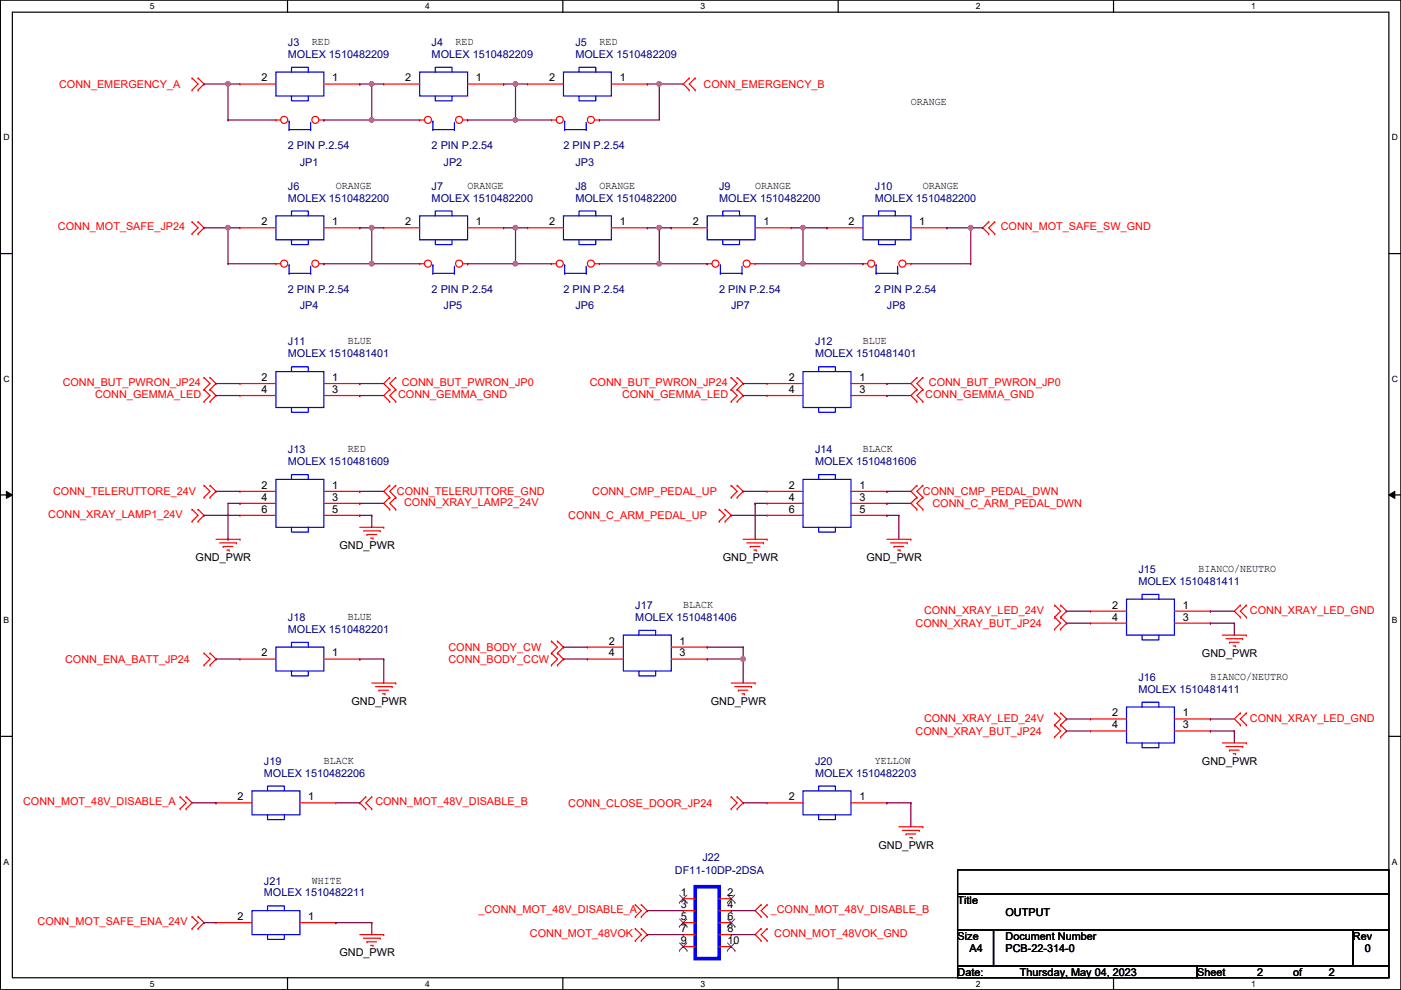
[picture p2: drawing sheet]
<svg xmlns="http://www.w3.org/2000/svg" width="297mm" height="210mm" viewBox="0 0 297 210" stroke-linecap="round" stroke-linejoin="round" font-family="sans-serif">
<path d="M.1 0h296.9v209.8h-296.9zM2.6 2.6h291.9v204.7h-291.9z" fill="none" stroke="#000" stroke-width=".25"/>
<g fill="#fff">
<path d="M31.8 .3h1v2h-1z"/>
<path d="M31.8 207.6h1v1.9h-1z"/>
</g>
<path d="M61 0v2.6M61 207.3v2.5" fill="none" stroke="#000" stroke-width=".25"/>
<g fill="#fff">
<path d="M90.1 .3h1v2h-1z"/>
<path d="M90.1 207.6h1v1.9h-1z"/>
</g>
<path d="M119.3 0v2.6M119.3 207.3v2.5" fill="none" stroke="#000" stroke-width=".25"/>
<g fill="#fff">
<path d="M148.5 .3h1v2h-1z"/>
<path d="M148.5 207.6h1v1.9h-1z"/>
</g>
<path d="M177.7 0v2.6M177.7 207.3v2.5" fill="none" stroke="#000" stroke-width=".25"/>
<g fill="#fff">
<path d="M206.9 .3h1v2h-1z"/>
<path d="M206.9 207.6h1v1.9h-1z"/>
</g>
<path d="M236.1 0v2.6M236.1 207.3v2.5" fill="none" stroke="#000" stroke-width=".25"/>
<g fill="#fff">
<path d="M265.3 .3h.9v2h-.9z"/>
<path d="M265.3 207.6h.9v1.9h-.9z"/>
<path d="M.7 28.2h1.3v1.9h-1.3z"/>
<path d="M295.1 28.2h1.3v1.9h-1.3z"/>
<path d="M.7 79.3h1.3v2h-1.3z"/>
<path d="M295.1 79.3h1.3v2h-1.3z"/>
</g>
<path d="M.1 53.8h2.5M294.5 53.8h2.5" fill="none" stroke="#000" stroke-width=".25"/>
<g fill="#fff">
<path d="M.7 130.5h1.2v2h-1.2z"/>
<path d="M295.1 130.5h1.2v2h-1.2z"/>
</g>
<path d="M.1 104.9h2.5M294.5 104.9h2.5" fill="none" stroke="#000" stroke-width=".25"/>
<path d="M1.4 104.2l1.2 .7-1.2 .8zM294.5 104.9l1.2-.7v1.5z" fill="#000"/>
<path d="M1.4 104.2l1.2 .7-1.2 .8zM294.5 104.9l1.2-.7v1.5z" fill="none" stroke="#000" stroke-width=".21"/>
<g fill="#fff">
<path d="M.7 181.7h1.2v2h-1.2z"/>
<path d="M295.1 181.7h1.2v2h-1.2z"/>
</g>
<path d="M.1 156.1h2.5M294.5 156.1h2.5M203 184.4h91.5v5.1h-91.5zM203 189.5h91.5v7.6h-91.5zM203 197.1h7.6v7.7h-7.6zM210.6 197.1h76.2v7.7h-76.2zM286.8 197.1h7.7v7.7h-7.7zM203 204.8h50.8v2.5h-50.8zM253.8 204.8h40.7v2.5h-40.7z" fill="none" stroke="#000" stroke-width=".25"/>
<g fill="none" stroke="#f00" stroke-width=".25">
<path d="M40.7 19.1h.1M40.7 16.6h.1M40.7 16.6l1.3 1.2-1.3 1.3M42 16.6h.1M42 19.1h.1M42 16.6l1.3 1.2-1.3 1.3M146.1 16.6h.1M146.1 19.1h.1M146.1 16.6l-1.2 1.2 1.2 1.3M147.4 19.1h.1M147.4 16.6h.1M147.4 16.6l-1.3 1.2 1.3 1.3"/>
<path d="M40.7 47h.1M40.7 49.6h.1M40.7 47l1.3 1.3-1.3 1.3M42 49.6h.1M42 47h.1M42 47l1.3 1.3-1.3 1.3M209.6 49.6h.1M209.6 47h.1M209.6 47l-1.2 1.3 1.2 1.3M210.9 47h.1M210.9 49.6h.1M210.9 47l-1.3 1.3 1.3 1.3"/>
<path d="M43.3 82.6h.1M43.3 85.1h.1M43.3 80.1h.1M43.3 82.6l1.2 1.3-1.2 1.2M43.3 80.1l1.2 1.2-1.2 1.3M44.5 85.1h.1M44.5 82.6h.1M44.5 80.1h.1M44.5 82.6l1.3 1.3-1.3 1.2M44.5 80.1l1.3 1.2-1.3 1.3M82.6 85.1h.1M82.6 82.6h.1"/>
<path d="M82.6 80.1h.1M82.6 82.6l-1.2 1.3 1.2 1.2M82.6 80.1l-1.2 1.2 1.2 1.3M83.9 82.6h.1M83.9 85.1h.1M83.9 80.1h.1M83.9 82.6l-1.3 1.3 1.3 1.2M83.9 80.1l-1.3 1.2 1.3 1.3M155 80.1h.1M155 82.6h.1M155 85.1h.1M155 80.1l1.3 1.2-1.3 1.3"/>
<path d="M155 82.6l1.3 1.3-1.3 1.2M156.3 82.6h.1M156.3 80.1h.1M156.3 85.1h.1M156.3 80.1l1.3 1.2-1.3 1.3M156.3 82.6l1.3 1.3-1.3 1.2M194.4 82.6h.1M194.4 80.1h.1M194.4 85.1h.1M194.4 80.1l-1.3 1.2 1.3 1.3M194.4 82.6l-1.3 1.3 1.3 1.2M195.7 80.1h.1"/>
<path d="M195.7 82.6h.1M195.7 85.1h.1M195.7 80.1l-1.3 1.2 1.3 1.3M195.7 82.6l-1.3 1.3 1.3 1.2M40.7 108h.1M40.7 110.5h.1M40.7 108l1.3 1.3-1.3 1.2M42 110.5h.1M42 108h.1M42 108l1.3 1.3-1.3 1.2M43.3 105.5h.1M43.3 102.9h.1"/>
<path d="M43.3 102.9l1.2 1.3-1.2 1.3M44.5 102.9h.1M44.5 105.5h.1M44.5 102.9l1.3 1.3-1.3 1.3M45.8 114.3h5.1M46.6 115.1h3.5M47.3 115.9h.1M47.3 115.9h2.1M48.1 116.6h.5M48.6 116.6h.1M50.1 115.1h.1M50.9 114.3h.1"/>
<path d="M76.3 111.8h5.1M77 112.6h3.6M77.8 113.3h.1M77.8 113.3h2M78.6 114.1h.5M79.1 114.1h.1M80.6 112.6h.1M81.4 111.8h.1M82.6 108h.1M82.6 105.5h.1M82.6 102.9h.1M82.6 102.9l-1.2 1.3 1.2 1.3"/>
<path d="M82.6 105.5l-1.2 1.2 1.2 1.3M83.9 105.5h.1M83.9 108h.1M83.9 102.9h.1M83.9 105.5l-1.3 1.2 1.3 1.3M83.9 102.9l-1.3 1.3 1.3 1.3M152.5 110.5h.1M152.5 108h.1M152.5 108l1.3 1.3-1.3 1.2M153.8 108h.1M153.8 110.5h.1M153.8 108l1.2 1.3-1.2 1.2"/>
<path d="M155 105.5h.1M155 102.9h.1M155 102.9l1.3 1.3-1.3 1.3M156.3 102.9h.1M156.3 105.5h.1M156.3 102.9l1.3 1.3-1.3 1.3M157.6 114.3h5M158.3 115.1h3.6M159.1 115.9h.1M159.1 115.9h2M159.8 116.6h.6M160.4 116.6h.1"/>
<path d="M161.9 115.1h.1M162.6 114.3h.1M188 114.3h5.1M188.8 115.1h3.6M189.6 115.9h.1M189.6 115.9h2M190.3 116.6h.5M190.8 116.6h.1M192.4 115.1h.1M193.1 114.3h.1M194.4 102.9h.1M194.4 105.5h.1"/>
<path d="M194.4 108h.1M194.4 102.9l-1.3 1.3 1.3 1.3M194.4 105.5l-1.3 1.2 1.3 1.3M195.7 105.5h.1M195.7 102.9h.1M195.7 108h.1M195.7 102.9l-1.3 1.3 1.3 1.3M195.7 105.5l-1.3 1.2 1.3 1.3M43.3 138.5h.1M43.3 138.5l1.2 1.2-1.2 1.3M44.5 138.5h.1M44.5 138.5l1.3 1.2-1.3 1.3"/>
<path d="M116.9 138.5h.1M116.9 135.9h.1M116.9 138.5l1.3 1.2-1.3 1.3M116.9 135.9l1.3 1.3-1.3 1.3M118.2 138.5h.1M118.2 135.9h.1M118.2 135.9l1.3 1.3-1.3 1.3M118.2 138.5l1.3 1.2-1.3 1.3M223.6 133.4h.1M223.6 130.9h.1M223.6 128.3h.1M223.6 130.9l1.3 1.2-1.3 1.3"/>
<path d="M223.6 128.3l1.3 1.3-1.3 1.3M224.9 130.9h.1M224.9 133.4h.1M224.9 128.3h.1M224.9 130.9l1.2 1.2-1.2 1.3M224.9 128.3l1.2 1.3-1.2 1.3M259.2 134.7h5M259.9 135.4h3.6M260.7 136.2h.1M260.7 136.2h2M261.4 136.9h.6M262 136.9h.1"/>
<path d="M263 130.9h.1M263 128.3h.1M263 128.3l-1.3 1.3 1.3 1.3M263.5 135.4h.1M264.2 134.7h.1M264.2 128.3h.1M264.2 130.9h.1M264.2 128.3l-1.2 1.3 1.2 1.3M43.3 141h.1M44.5 141h.1M78.8 144.8h5.1M79.6 145.6h3.5"/>
<path d="M80.3 146.3h.1M80.3 146.3h2.1M81.1 147.1h.5M81.6 147.1h.1M83.1 145.6h.1M83.9 144.8h.1M116.9 141h.1M118.2 141h.1M155 144.8h5.1M155.8 145.6h3.5M156.5 146.3h.1M156.5 146.3h2.1"/>
<path d="M157.3 147.1h.5M157.8 147.1h.1M159.3 145.6h.1M160.1 144.8h.1M223.6 151.2h.1M223.6 153.7h.1M223.6 156.3h.1M223.6 151.2l1.3 1.2-1.3 1.3M223.6 153.7l1.3 1.3-1.3 1.3M224.9 153.7h.1M224.9 151.2h.1M224.9 156.3h.1"/>
<path d="M224.9 151.2l1.2 1.2-1.2 1.3M224.9 153.7l1.2 1.3-1.2 1.3M259.2 157.5h5M259.9 158.3h3.6M260.7 159h.1M260.7 159h2M261.4 159.8h.6M262 159.8h.1M263 153.7h.1M263 151.2h.1M263 151.2l-1.3 1.2 1.3 1.3M263.5 158.3h.1"/>
<path d="M264.2 157.5h.1M264.2 151.2h.1M264.2 153.7h.1M264.2 151.2l-1.2 1.2 1.2 1.3M38.2 169h.1M38.2 171.5h.1M38.2 169l1.3 1.2-1.3 1.3M39.5 171.5h.1M39.5 169h.1M39.5 169l1.2 1.2-1.2 1.3M77.6 171.5h.1M77.6 169h.1"/>
<path d="M77.6 169l-1.3 1.2 1.3 1.3M78.8 169h.1M78.8 171.5h.1M78.8 169l-1.2 1.2 1.2 1.3M155 171.5h.1M155 169h.1M155 169l1.3 1.2-1.3 1.3M156.3 169h.1M156.3 171.5h.1M156.3 169l1.3 1.2-1.3 1.3M190.6 175.3h5.1M191.3 176.1h3.6"/>
<path d="M192.1 176.8h.1M192.1 176.8h2M192.9 177.6h.5M193.4 177.6h.1M194.9 176.1h.1M195.7 175.3h.1M40.7 194.4h.1M40.7 196.9h.1M40.7 194.4l1.3 1.2-1.3 1.3M42 196.9h.1M42 194.4h.1M42 194.4l1.3 1.2-1.3 1.3"/>
<path d="M76.3 198.2h5.1M77 198.9h3.6M77.8 199.7h.1M77.8 199.7h2M80.6 198.9h.1M81.4 198.2h.1M134.7 191.8h.1M134.7 194.4h.1M134.7 196.9h.1M134.7 199.4h.1M134.7 191.8l1.3 1.3-1.3 1.3M134.7 196.9l1.3 1.3-1.3 1.2"/>
<path d="M136 194.4h.1M136 191.8h.1M136 199.4h.1M136 196.9h.1M136 191.8l1.2 1.3-1.2 1.3M136 196.9l1.2 1.3-1.2 1.2M161.4 194.4h.1M161.4 191.8h.1M161.4 199.4h.1M161.4 196.9h.1M161.4 191.8l-1.3 1.3 1.3 1.3M161.4 196.9l-1.3 1.3 1.3 1.2"/>
<path d="M162.6 191.8h.1M162.6 194.4h.1M162.6 196.9h.1M162.6 199.4h.1M162.6 191.8l-1.2 1.3 1.2 1.3M162.6 196.9l-1.2 1.3 1.2 1.2M78.6 200.4h.5M79.1 200.4h.1"/>
</g>
<path d="M185.8 58h.1M185.8 56.2h.1M185.8 58h4.5M185.8 56.2v1.8M190.3 58h.1M190.3 56.4v1.6" fill="none" stroke="#00f" stroke-width=".25"/>
<circle cx="191.3" cy="55.9" r=".75" fill="#fff"/>
<g fill="none" stroke="#f00" stroke-width=".25">
<path d="M192.1 55.9h1M193.1 55.9h.1"/>
<circle cx="191.3" cy="55.9" r=".75"/>
</g>
<circle cx="184.7" cy="55.9" r=".75" fill="#fff"/>
<g fill="none" stroke="#f00" stroke-width=".25">
<path d="M183 55.9h.1M183 55.9h1"/>
<circle cx="184.7" cy="55.9" r=".75"/>
</g>
<path d="M61.3 58h.1M61.3 56.2h.1M61.3 58h4.6M61.3 56.2v1.8M65.9 58h.1M65.9 56.4v1.6" fill="none" stroke="#00f" stroke-width=".25"/>
<circle cx="66.9" cy="55.9" r=".75" fill="#fff"/>
<g fill="none" stroke="#f00" stroke-width=".25">
<path d="M67.6 55.9h1.1M68.7 55.9h.1"/>
<circle cx="66.9" cy="55.9" r=".75"/>
</g>
<circle cx="60.3" cy="55.9" r=".75" fill="#fff"/>
<g fill="none" stroke="#f00" stroke-width=".25">
<path d="M58.5 55.9h.1M58.5 55.9h1"/>
<circle cx="60.3" cy="55.9" r=".75"/>
</g>
<path d="M91.8 27.5h.1M91.8 25.7h.1M91.8 27.5h4.5M91.8 25.7v1.8M96.3 27.5h.1M96.3 26v1.5" fill="none" stroke="#00f" stroke-width=".25"/>
<circle cx="97.3" cy="25.4" r=".75" fill="#fff"/>
<g fill="none" stroke="#f00" stroke-width=".25">
<path d="M98.1 25.4h1M99.1 25.4h.1"/>
<circle cx="97.3" cy="25.4" r=".75"/>
</g>
<circle cx="90.7" cy="25.4" r=".75" fill="#fff"/>
<g fill="none" stroke="#f00" stroke-width=".25">
<path d="M89 25.4h.1M89 25.4h1M81.4 48.3h.1M81.4 48.3h7.6M99.1 48.3h7.7M106.8 48.3h.1M142.3 48.3h.1M142.3 48.3h7.6M160.1 48.3h7.6M167.7 48.3h.1M175.3 48.3h.1M175.3 48.3h7.7"/>
<path d="M193.1 48.3h7.6M200.7 48.3h.1M162.6 81.3h.1M162.6 83.9h.1M162.6 81.3h7.7M162.6 83.9h7.7M180.4 81.3h7.6M180.4 83.9h7.6M188 81.3h.1M188 83.9h.1M231.2 152.4h.1M231.2 155h.1"/>
<path d="M231.2 152.4h7.6M231.2 155h7.6M249 152.4h7.6M249 155h7.6M256.6 152.4h.1M256.6 155h.1"/>
<circle cx="90.7" cy="25.4" r=".75"/>
</g>
<g fill="none" stroke="#00f" stroke-width=".25">
<path d="M61.3 27.5h.1M61.3 25.7h.1M61.3 27.5h4.6M61.3 25.7v1.8M65.9 27.5h.1M65.9 26v1.5M89 45.8h10.1v5h-10.1zM92.3 45.8v-1.1h3.5v1.1M92.3 50.8v1.1h3.5v-1.1M149.9 45.8h10.2v5h-10.2zM153.2 45.8v-1.1h3.6v1.1M153.2 50.8v1.1h3.6v-1.1"/>
<path d="M183 45.8h10.1v5h-10.1zM186.3 45.8v-1.1h3.5v1.1M186.3 50.8v1.1h3.5v-1.1M170.3 78.8h10.1v7.6h-10.1zM173.6 78.8v-1h3.5v1M173.6 86.4v1h3.5v-1M238.8 149.9h10.2v7.6h-10.2zM242.1 149.9v-1h3.6v1M242.1 157.5v1h3.6v-1"/>
</g>
<circle cx="66.9" cy="25.4" r=".75" fill="#fff"/>
<g fill="none" stroke="#f00" stroke-width=".25">
<path d="M67.6 25.4h1.1M68.7 25.4h.1"/>
<circle cx="66.9" cy="25.4" r=".75"/>
</g>
<circle cx="60.3" cy="25.4" r=".75" fill="#fff"/>
<g fill="none" stroke="#f00" stroke-width=".25">
<path d="M58.5 25.4h.1M58.5 25.4h1M50.9 104.2h.1M50.9 106.7h.1M50.9 109.3h.1M50.9 104.2h7.6M50.9 106.7h7.6M50.9 109.3h7.6M68.7 104.2h7.6M68.7 106.7h7.6M68.7 109.3h7.6M76.3 104.2h.1"/>
<path d="M76.3 106.7h.1M76.3 109.3h.1"/>
<circle cx="60.3" cy="25.4" r=".75"/>
</g>
<path d="M91.8 58h.1M91.8 56.2h.1M91.8 58h4.5M91.8 56.2v1.8M96.3 58h.1M96.3 56.4v1.6M58.5 101.6h10.2v10.2h-10.2zM61.8 101.6v-1h3.6v1M61.8 111.8v1h3.6v-1" fill="none" stroke="#00f" stroke-width=".25"/>
<circle cx="97.3" cy="55.9" r=".75" fill="#fff"/>
<g fill="none" stroke="#f00" stroke-width=".25">
<path d="M98.1 55.9h1M99.1 55.9h.1"/>
<circle cx="97.3" cy="55.9" r=".75"/>
</g>
<circle cx="90.7" cy="55.9" r=".75" fill="#fff"/>
<g fill="none" stroke="#f00" stroke-width=".25">
<path d="M50.9 17.8h.1M50.9 17.8h7.6M68.7 17.8h7.6M76.3 17.8h.1M111.8 17.8h.1M111.8 17.8h7.7M129.6 17.8h7.6M137.2 17.8h.1M89 55.9h.1M89 55.9h1M45.8 170.2h.1M45.8 170.2h7.6"/>
<path d="M63.6 170.2h7.6M71.2 170.2h.1"/>
<circle cx="90.7" cy="55.9" r=".75"/>
</g>
<g fill="none" stroke="#00f" stroke-width=".25">
<path d="M58.5 15.3h10.2v5.1h-10.2zM61.8 15.3v-1h3.6v1M119.5 15.3h10.1v5.1h-10.1zM122.8 15.3v-1h3.5v1M61.8 20.4v1h3.6v-1M122.8 20.4v1h3.5v-1M152.7 58h.1M152.7 56.2h.1M152.7 58h4.6M152.7 56.2v1.8M157.3 58h.1M157.3 56.4v1.6"/>
<path d="M53.4 167.7h10.2v5.1h-10.2zM56.7 167.7v-1h3.6v1M56.7 172.8v1h3.6v-1"/>
</g>
<circle cx="158.3" cy="55.9" r=".75" fill="#fff"/>
<g fill="none" stroke="#f00" stroke-width=".25">
<path d="M159.1 55.9h1M160.1 55.9h.1"/>
<circle cx="158.3" cy="55.9" r=".75"/>
</g>
<circle cx="151.7" cy="55.9" r=".75" fill="#fff"/>
<g fill="none" stroke="#f00" stroke-width=".25">
<path d="M81.4 17.8h.1M81.4 17.8h7.6M99.1 17.8h7.7M106.8 17.8h.1M50.9 48.3h.1M50.9 48.3h7.6M68.7 48.3h7.6M76.3 48.3h.1M111.8 48.3h.1M111.8 48.3h7.7M129.6 48.3h7.6M137.2 48.3h.1"/>
<path d="M149.9 55.9h.1M149.9 55.9h1.1M162.6 104.2h.1M162.6 106.7h.1M162.6 109.3h.1M162.6 104.2h7.7M162.6 106.7h7.7M162.6 109.3h7.7M180.4 104.2h7.6M180.4 106.7h7.6M180.4 109.3h7.6M188 104.2h.1"/>
<path d="M188 106.7h.1M188 109.3h.1M50.9 139.7h.1M50.9 139.7h7.6M68.7 139.7h7.6M76.3 139.7h.1M124.5 137.2h.1M124.5 139.7h.1M124.5 137.2h7.7M124.5 139.7h7.7M142.3 137.2h7.6M142.3 139.7h7.6"/>
<path d="M149.9 137.2h.1M149.9 139.7h.1M231.2 129.6h.1M231.2 132.1h.1M231.2 129.6h7.6M231.2 132.1h7.6M249 129.6h7.6M249 132.1h7.6M256.6 129.6h.1M256.6 132.1h.1M162.6 170.2h.1M162.6 170.2h7.7"/>
<path d="M180.4 170.2h7.6M188 170.2h.1M144.9 190.5h.1M144.9 193.1h.1M144.9 195.6h.1M144.9 198.2h.1M144.9 190.5h2.5M144.9 193.1h2.5M144.9 195.6h2.5M144.9 198.2h2.5M152.5 190.5h2.5M152.5 193.1h2.5"/>
<path d="M152.5 195.6h2.5M152.5 198.2h2.5M155 190.5h.1M155 193.1h.1M155 195.6h.1M155 198.2h.1M144.9 200.7h.1M144.9 200.7h2.5M152.5 200.7h2.5M155 200.7h.1"/>
<circle cx="151.7" cy="55.9" r=".75"/>
</g>
<g fill="none" stroke="#00f" stroke-width=".25">
<path d="M89 15.3h10.1v5.1h-10.1zM92.3 15.3v-1h3.5v1M92.3 20.4v1h3.5v-1M119.7 27.5h.1M119.7 25.7h.1M119.7 27.5h4.6M119.7 25.7v1.8M124.3 27.5h.1M124.3 26v1.5M58.5 45.8h10.2v5h-10.2zM61.8 45.8v-1.1h3.6v1.1M61.8 50.8v1.1h3.6v-1.1"/>
<path d="M119.5 45.8h10.1v5h-10.1zM122.8 45.8v-1.1h3.5v1.1M122.8 50.8v1.1h3.5v-1.1M170.3 101.6h10.1v10.2h-10.1zM173.6 101.6v-1h3.5v1M173.6 111.8v1h3.5v-1M58.5 137.2h10.2v5.1h-10.2zM61.8 137.2v-1h3.6v1M132.2 134.7h10.1v7.6h-10.1zM135.5 134.7v-1.1h3.5v1.1M238.8 127h10.2v7.7h-10.2zM242.1 127v-1h3.6v1"/>
<path d="M242.1 134.7v1h3.6v-1M61.8 142.3v1h3.6v-1M135.5 142.3v1h3.5v-1M170.3 167.7h10.1v5.1h-10.1zM173.6 167.7v-1h3.5v1M173.6 172.8v1h3.5v-1"/>
</g>
<path d="M147.4 188h5.1v15.2h-5.1z" fill="none" stroke="#00f" stroke-width=".76"/>
<g fill="none" stroke="#804000" stroke-width=".21">
<path d="M144.1 191.3h.1M144.1 196.4h.1M144.1 189.8l1.6 1.5M144.1 194.9l1.6 1.5M144.1 199.9l1.6 1.6M145.6 189.8l-1.5 1.5M145.6 199.9l-1.5 1.6M145.6 194.9l-1.5 1.5M145.7 191.3h.1M145.7 196.4h.1M154.2 191.3h.1M154.2 196.4h.1"/>
<path d="M154.3 199.9l1.5 1.6M154.3 189.8l1.5 1.5M154.3 194.9l1.5 1.5M155.8 189.8l-1.6 1.5M155.8 194.9l-1.6 1.5M155.8 199.9l-1.6 1.6M155.8 191.3h.1M155.8 196.4h.1M144.1 201.5h.1M145.7 201.5h.1M154.2 201.5h.1M155.8 201.5h.1"/>
</g>
<circle cx="125.3" cy="25.4" r=".75" fill="#fff"/>
<g fill="none" stroke="#f00" stroke-width=".25">
<path d="M126.1 25.4h1M127.1 25.4h.1"/>
<circle cx="125.3" cy="25.4" r=".75"/>
</g>
<circle cx="118.7" cy="25.4" r=".75" fill="#fff"/>
<g fill="none" stroke="#f00" stroke-width=".25">
<path d="M116.9 25.4h.1M116.9 25.4h1M50.9 81.3h.1M50.9 83.9h.1M50.9 81.3h7.6M50.9 83.9h7.6M68.7 81.3h7.6M68.7 83.9h7.6M76.3 81.3h.1M76.3 83.9h.1"/>
<circle cx="118.7" cy="25.4" r=".75"/>
</g>
<path d="M119.7 58h.1M119.7 56.2h.1M119.7 58h4.6M119.7 56.2v1.8M124.3 58h.1M124.3 56.4v1.6M58.5 78.8h10.2v7.6h-10.2zM61.8 78.8v-1h3.6v1M61.8 86.4v1h3.6v-1" fill="none" stroke="#00f" stroke-width=".25"/>
<circle cx="125.3" cy="55.9" r=".75" fill="#fff"/>
<g fill="none" stroke="#f00" stroke-width=".25">
<path d="M126.1 55.9h1M127.1 55.9h.1"/>
<circle cx="125.3" cy="55.9" r=".75"/>
</g>
<circle cx="118.7" cy="55.9" r=".75" fill="#fff"/>
<g fill="none" stroke="#f00" stroke-width=".25">
<path d="M116.9 55.9h.1M116.9 55.9h1M45.8 195.6h.1M45.8 195.6h7.6M63.6 195.6h7.6M71.2 195.6h.1"/>
<circle cx="118.7" cy="55.9" r=".75"/>
</g>
<path d="M53.4 193.1h10.2v5.1h-10.2zM56.7 193.1v-1h3.6v1M56.7 198.2v1h3.6v-1" fill="none" stroke="#00f" stroke-width=".25"/>
<path d="M76.3 17.8h.1M76.3 17.8h2.5" fill="none" stroke="#800040" stroke-width=".25"/>
<circle cx="78.8" cy="17.8" r=".49" fill="#f0f"/>
<circle cx="78.8" cy="17.8" r=".49" fill="none" stroke="#f0f" stroke-width=".25"/>
<path d="M43.3 17.8h.1M43.3 17.8h5M106.8 17.8h.1M106.8 17.8h2.5" fill="none" stroke="#800040" stroke-width=".25"/>
<circle cx="48.3" cy="17.8" r=".49" fill="#f0f"/>
<circle cx="48.3" cy="17.8" r=".49" fill="none" stroke="#f0f" stroke-width=".25"/>
<path d="M48.3 17.8h.1M48.3 17.8v7.6M48.3 17.8h2.6M48.3 25.4h.1M48.3 25.4h10.2M68.7 25.4h.1M68.7 25.4h10.1" fill="none" stroke="#800040" stroke-width=".25"/>
<circle cx="78.8" cy="25.4" r=".49" fill="#f0f"/>
<circle cx="78.8" cy="25.4" r=".49" fill="none" stroke="#f0f" stroke-width=".25"/>
<path d="M78.8 17.8h.1M78.8 17.8v7.6M78.8 17.8h2.6M109.3 17.8h.1M109.3 17.8v7.6h-10.2M78.8 25.4h.1M78.8 25.4h10.2M99.1 25.4h.1" fill="none" stroke="#800040" stroke-width=".25"/>
<circle cx="109.3" cy="17.8" r=".49" fill="#f0f"/>
<circle cx="109.3" cy="17.8" r=".49" fill="none" stroke="#f0f" stroke-width=".25"/>
<path d="M109.3 25.4h.1M109.3 25.4h7.6" fill="none" stroke="#800040" stroke-width=".25"/>
<circle cx="109.3" cy="25.4" r=".49" fill="#f0f"/>
<circle cx="109.3" cy="25.4" r=".49" fill="none" stroke="#f0f" stroke-width=".25"/>
<path d="M109.3 17.8h.1M109.3 17.8h2.5M137.2 17.8h.1M137.2 17.8h2.6M139.8 17.8h.1M139.8 17.8v7.6" fill="none" stroke="#800040" stroke-width=".25"/>
<circle cx="139.8" cy="17.8" r=".49" fill="#f0f"/>
<circle cx="139.8" cy="17.8" r=".49" fill="none" stroke="#f0f" stroke-width=".25"/>
<path d="M139.8 17.8h.1M139.8 17.8h5.1M127.1 25.4h.1M127.1 25.4h12.7M43.3 48.3h.1M43.3 48.3h5M48.3 48.3h.1M48.3 48.3v7.6" fill="none" stroke="#800040" stroke-width=".25"/>
<circle cx="48.3" cy="48.3" r=".49" fill="#f0f"/>
<circle cx="48.3" cy="48.3" r=".49" fill="none" stroke="#f0f" stroke-width=".25"/>
<path d="M48.3 48.3h.1M48.3 48.3h2.6M76.3 48.3h.1M76.3 48.3h2.5M78.8 48.3h.1M78.8 48.3v7.6" fill="none" stroke="#800040" stroke-width=".25"/>
<circle cx="78.8" cy="55.9" r=".49" fill="#f0f"/>
<circle cx="78.8" cy="55.9" r=".49" fill="none" stroke="#f0f" stroke-width=".25"/>
<circle cx="78.8" cy="48.3" r=".49" fill="#f0f"/>
<circle cx="78.8" cy="48.3" r=".49" fill="none" stroke="#f0f" stroke-width=".25"/>
<path d="M78.8 48.3h.1M78.8 48.3h2.6M106.8 48.3h.1M106.8 48.3h2.5M109.3 48.3h.1M109.3 48.3v7.6" fill="none" stroke="#800040" stroke-width=".25"/>
<circle cx="109.3" cy="55.9" r=".49" fill="#f0f"/>
<circle cx="109.3" cy="55.9" r=".49" fill="none" stroke="#f0f" stroke-width=".25"/>
<circle cx="109.3" cy="48.3" r=".49" fill="#f0f"/>
<circle cx="109.3" cy="48.3" r=".49" fill="none" stroke="#f0f" stroke-width=".25"/>
<path d="M109.3 48.3h.1M109.3 48.3h2.5M137.2 48.3h.1M137.2 48.3h2.6M139.8 48.3h.1M139.8 48.3v7.6" fill="none" stroke="#800040" stroke-width=".25"/>
<circle cx="139.8" cy="55.9" r=".49" fill="#f0f"/>
<circle cx="139.8" cy="55.9" r=".49" fill="none" stroke="#f0f" stroke-width=".25"/>
<circle cx="139.8" cy="48.3" r=".49" fill="#f0f"/>
<circle cx="139.8" cy="48.3" r=".49" fill="none" stroke="#f0f" stroke-width=".25"/>
<g fill="none" stroke="#800040" stroke-width=".25">
<path d="M48.3 55.9h.1M48.3 55.9h10.2M68.7 55.9h.1M68.7 55.9h20.3M78.8 55.9h.1M99.1 55.9h.1M99.1 55.9h17.8M109.3 55.9h.1M127.1 55.9h12.7M139.8 55.9h.1M45.8 81.3h.1M45.8 83.9h.1"/>
<path d="M45.8 81.3h5.1M45.8 83.9h5.1M76.3 81.3h.1M76.3 83.9h.1M76.3 81.3h5.1M76.3 83.9h5.1M157.6 81.3h.1M157.6 83.9h.1M157.6 81.3h5M157.6 83.9h5M188 81.3h.1M188 83.9h.1"/>
<path d="M188 81.3h5.1M188 83.9h5.1M45.8 104.2h.1M45.8 104.2h5.1M76.3 104.2h.1M76.3 106.7h.1M76.3 109.3h.1M76.3 104.2h5.1M76.3 106.7h5.1M76.3 109.3h2.5M78.8 109.3h.1M78.8 109.3v2.5"/>
<path d="M155 109.3h.1M155 109.3h7.6M157.6 104.2h.1M157.6 104.2h5M160.1 106.7h.1M160.1 106.7h2.5M188 109.3h.1M188 106.7h.1M188 104.2h.1M188 104.2h5.1M188 106.7h5.1M188 109.3h2.6"/>
<path d="M190.6 109.3h.1M190.6 109.3v5M45.8 139.7h.1M45.8 139.7h5.1M76.3 139.7h.1M76.3 139.7h5.1M81.4 139.7h.1M81.4 139.7v5.1M149.9 139.7h.1M149.9 139.7h7.7M226.1 129.6h.1M226.1 132.1h.1"/>
<path d="M226.1 129.6h5.1M226.1 132.1h5.1M256.6 129.6h.1M256.6 132.1h.1M256.6 129.6h5.1M256.6 132.1h5.1M261.7 132.1h.1M261.7 132.1v2.6M226.1 152.4h.1M226.1 155h.1M226.1 152.4h5.1M226.1 155h5.1"/>
<path d="M256.6 152.4h.1M256.6 155h.1M256.6 152.4h5.1M256.6 155h5.1M261.7 155h.1M261.7 155v2.5M157.6 170.2h.1M157.6 170.2h5M188 170.2h.1M188 170.2h5.1M193.1 170.2h.1M193.1 170.2v5.1"/>
</g>
<circle cx="157.5" cy="139.7" r=".49" fill="#f0f"/>
<circle cx="157.5" cy="139.7" r=".49" fill="none" stroke="#f0f" stroke-width=".25"/>
<g fill="none" stroke="#800040" stroke-width=".25">
<path d="M139.8 48.3h2.5M139.8 55.9h10.1M142.3 48.3h.1M149.9 55.9h.1M160.1 55.9h10.2M167.7 48.3h2.6M170.3 48.3h.1M170.3 55.9h.1M170.3 48.3v7.6M119.5 137.2h.1M119.5 139.7h.1M119.5 137.2h5"/>
<path d="M119.5 139.7h5M149.9 137.2h.1M149.9 137.2h7.7M157.6 139.7h.1M157.6 137.2h.1M157.6 137.2v7.6M40.7 170.2h5.1M45.8 170.2h.1M71.2 170.2h5.1M76.3 170.2h.1M43.3 195.6h.1M43.3 195.6h2.5"/>
<path d="M71.2 195.6h.1M71.2 195.6h7.6M78.8 195.6h.1M78.8 195.6v2.6M137.2 193.1h.1M137.2 198.2h.1M137.2 193.1h7.7M137.2 198.2h7.7M155 193.1h.1M155 198.2h.1M155 193.1h5.1M155 198.2h5.1"/>
</g>
<circle cx="170.2" cy="55.9" r=".49" fill="#f0f"/>
<circle cx="170.2" cy="55.9" r=".49" fill="none" stroke="#f0f" stroke-width=".25"/>
<circle cx="170.2" cy="48.3" r=".49" fill="#f0f"/>
<circle cx="170.2" cy="48.3" r=".49" fill="none" stroke="#f0f" stroke-width=".25"/>
<path d="M170.3 48.3h5M170.3 55.9h12.7M175.3 48.3h.1M183 55.9h.1M193.1 55.9h12.7M205.8 55.9h.1M205.8 48.3h.1M205.8 48.3v7.6" fill="none" stroke="#800040" stroke-width=".25"/>
<circle cx="205.8" cy="48.3" r=".49" fill="#f0f"/>
<circle cx="205.8" cy="48.3" r=".49" fill="none" stroke="#f0f" stroke-width=".25"/>
<path d="M200.7 48.3h.1M200.7 48.3h7.7M208.4 48.3h.1M43.3 109.3h.1M43.3 109.3h7.6M48.3 114.3h.1M50.9 106.7h.1M50.9 106.7h-2.6v7.6M160.1 106.7h.1M160.1 106.7v7.6" fill="none" stroke="#800040" stroke-width=".25"/>
<circle cx="78.8" cy="17.8" r=".49" fill="#f0f"/>
<circle cx="78.8" cy="17.8" r=".49" fill="none" stroke="#f0f" stroke-width=".25"/>
<circle cx="48.3" cy="17.8" r=".49" fill="#f0f"/>
<circle cx="48.3" cy="17.8" r=".49" fill="none" stroke="#f0f" stroke-width=".25"/>
<circle cx="78.8" cy="25.4" r=".49" fill="#f0f"/>
<circle cx="78.8" cy="25.4" r=".49" fill="none" stroke="#f0f" stroke-width=".25"/>
<circle cx="109.3" cy="17.8" r=".49" fill="#f0f"/>
<circle cx="109.3" cy="17.8" r=".49" fill="none" stroke="#f0f" stroke-width=".25"/>
<circle cx="109.3" cy="25.4" r=".49" fill="#f0f"/>
<circle cx="109.3" cy="25.4" r=".49" fill="none" stroke="#f0f" stroke-width=".25"/>
<circle cx="139.8" cy="17.8" r=".49" fill="#f0f"/>
<circle cx="139.8" cy="17.8" r=".49" fill="none" stroke="#f0f" stroke-width=".25"/>
<circle cx="48.3" cy="48.3" r=".49" fill="#f0f"/>
<circle cx="48.3" cy="48.3" r=".49" fill="none" stroke="#f0f" stroke-width=".25"/>
<circle cx="78.8" cy="55.9" r=".49" fill="#f0f"/>
<circle cx="78.8" cy="55.9" r=".49" fill="none" stroke="#f0f" stroke-width=".25"/>
<circle cx="78.8" cy="48.3" r=".49" fill="#f0f"/>
<circle cx="78.8" cy="48.3" r=".49" fill="none" stroke="#f0f" stroke-width=".25"/>
<circle cx="109.3" cy="55.9" r=".49" fill="#f0f"/>
<circle cx="109.3" cy="55.9" r=".49" fill="none" stroke="#f0f" stroke-width=".25"/>
<circle cx="109.3" cy="48.3" r=".49" fill="#f0f"/>
<circle cx="109.3" cy="48.3" r=".49" fill="none" stroke="#f0f" stroke-width=".25"/>
<circle cx="139.8" cy="55.9" r=".49" fill="#f0f"/>
<circle cx="139.8" cy="55.9" r=".49" fill="none" stroke="#f0f" stroke-width=".25"/>
<circle cx="139.8" cy="48.3" r=".49" fill="#f0f"/>
<circle cx="139.8" cy="48.3" r=".49" fill="none" stroke="#f0f" stroke-width=".25"/>
<circle cx="157.5" cy="139.7" r=".49" fill="#f0f"/>
<circle cx="157.5" cy="139.7" r=".49" fill="none" stroke="#f0f" stroke-width=".25"/>
<circle cx="170.2" cy="55.9" r=".49" fill="#f0f"/>
<circle cx="170.2" cy="55.9" r=".49" fill="none" stroke="#f0f" stroke-width=".25"/>
<circle cx="170.2" cy="48.3" r=".49" fill="#f0f"/>
<circle cx="170.2" cy="48.3" r=".49" fill="none" stroke="#f0f" stroke-width=".25"/>
<circle cx="205.8" cy="48.3" r=".49" fill="#f0f"/>
<circle cx="205.8" cy="48.3" r=".49" fill="none" stroke="#f0f" stroke-width=".25"/>
<g font-size="2.3" fill="#000080">
<text x="61" y="9.7">J3</text>
<text x="91.5" y="9.7">J4</text>
<text x="122" y="9.7">J5</text>
<text x="61" y="12.3">MOLEX 1510482209</text>
<text x="91.5" y="12.3">MOLEX 1510482209</text>
<text x="122" y="12.3">MOLEX 1510482209</text>
<text x="61" y="31.6">2 PIN P.2.54</text>
<text x="63.6" y="35.1">JP1</text>
<text x="91.5" y="31.6">2 PIN P.2.54</text>
<text x="94.1" y="35.1">JP2</text>
<text x="119.5" y="31.6">2 PIN P.2.54</text>
<text x="122" y="35.1">JP3</text>
<text x="61" y="40.2">J6</text>
<text x="91.5" y="40.2">J7</text>
<text x="122" y="40.2">J8</text>
<text x="152.5" y="40.2">J9</text>
<text x="185.5" y="40.2">J10</text>
<text x="61" y="42.8">MOLEX 1510482200</text>
<text x="91.5" y="42.8">MOLEX 1510482200</text>
<text x="122" y="42.8">MOLEX 1510482200</text>
<text x="152.5" y="42.8">MOLEX 1510482200</text>
<text x="185.5" y="42.8">MOLEX 1510482200</text>
<text x="61" y="62.1">2 PIN P.2.54</text>
<text x="63.6" y="65.6">JP4</text>
<text x="91.5" y="62.1">2 PIN P.2.54</text>
<text x="94.1" y="65.6">JP5</text>
<text x="119.5" y="62.1">2 PIN P.2.54</text>
<text x="122" y="65.6">JP6</text>
<text x="152.5" y="62.1">2 PIN P.2.54</text>
<text x="155" y="65.6">JP7</text>
<text x="185.5" y="62.1">2 PIN P.2.54</text>
<text x="188" y="65.6">JP8</text>
<text x="61" y="73.2">J11</text>
<text x="61" y="75.8">MOLEX 1510481401</text>
<text x="172.8" y="73.2">J12</text>
<text x="172.8" y="75.8">MOLEX 1510481401</text>
<text x="61" y="96.1">J13</text>
<text x="61" y="98.6">MOLEX 1510481609</text>
<text x="172.8" y="96.1">J14</text>
<text x="172.8" y="98.6">MOLEX 1510481606</text>
<text x="241.4" y="121.5">J15</text>
<text x="241.4" y="124">MOLEX 1510481411</text>
<text x="61" y="131.7">J18</text>
<text x="134.7" y="129.1">J17</text>
<text x="134.7" y="131.7">MOLEX 1510481406</text>
<text x="61" y="134.2">MOLEX 1510482201</text>
<text x="241.4" y="144.4">J16</text>
<text x="241.4" y="146.9">MOLEX 1510481411</text>
<text x="56" y="162.1">J19</text>
<text x="56" y="164.7">MOLEX 1510482206</text>
<text x="172.8" y="162.1">J20</text>
<text x="172.8" y="164.7">MOLEX 1510482203</text>
<text x="143.1" y="185.3">DF11-10DP-2DSA</text>
<text x="148.9" y="182.5">J22</text>
<text x="56" y="187.5">J21</text>
<text x="56" y="190.1">MOLEX 1510482211</text>
</g>
<g font-size="2.3">
<text x="66.1" y="9.5">RED</text>
<text x="96.6" y="9.5">RED</text>
<text x="127.1" y="9.5">RED</text>
<text x="55.5" y="17.3">2</text>
<text x="70.4" y="17.3">1</text>
<text x="85.9" y="17.3">2</text>
<text x="100.9" y="17.3">1</text>
<text x="116.4" y="17.3">2</text>
<text x="131.4" y="17.3">1</text>
<text x="193.1" y="22.2">ORANGE</text>
<text x="71.2" y="40">ORANGE</text>
<text x="99.1" y="40">ORANGE</text>
<text x="127.1" y="40">ORANGE</text>
<text x="160.1" y="40">ORANGE</text>
<text x="195.7" y="40">ORANGE</text>
<text x="55.5" y="47.8">2</text>
<text x="70.4" y="47.8">1</text>
<text x="85.9" y="47.8">2</text>
<text x="100.9" y="47.8">1</text>
<text x="116.4" y="47.8">2</text>
<text x="131.4" y="47.8">1</text>
<text x="146.9" y="47.8">2</text>
<text x="161.9" y="47.8">1</text>
<text x="179.9" y="47.8">2</text>
<text x="194.9" y="47.8">1</text>
<text x="73.7" y="73">BLUE</text>
<text x="183" y="73">BLUE</text>
<text x="55.5" y="80.8">2</text>
<text x="55.5" y="83.3">4</text>
<text x="70.4" y="80.8">1</text>
<text x="70.4" y="83.3">3</text>
<text x="167.2" y="80.8">2</text>
<text x="167.2" y="83.3">4</text>
<text x="182.2" y="80.8">1</text>
<text x="182.2" y="83.3">3</text>
<text x="73.7" y="95.9">RED</text>
<text x="183" y="95.9">BLACK</text>
<text x="55.5" y="103.6">2</text>
<text x="55.5" y="106.2">4</text>
<text x="70.4" y="103.6">1</text>
<text x="70.4" y="106.2">3</text>
<text x="167.2" y="103.6">2</text>
<text x="167.2" y="106.2">4</text>
<text x="182.2" y="103.6">1</text>
<text x="182.2" y="106.2">3</text>
<text x="55.5" y="108.7">6</text>
<text x="70.4" y="108.7">5</text>
<text x="167.2" y="108.7">6</text>
<text x="182.2" y="108.7">5</text>
<text x="41.5" y="119">GND_PWR</text>
<text x="72" y="116.4">GND_PWR</text>
<text x="153.2" y="119">GND_PWR</text>
<text x="183.7" y="119">GND_PWR</text>
<text x="254.1" y="121.3">BIANCO/NEUTRO</text>
<text x="73.7" y="131.4">BLUE</text>
<text x="144.9" y="128.9">BLACK</text>
<text x="235.8" y="129">2</text>
<text x="235.8" y="131.6">4</text>
<text x="250.8" y="129">1</text>
<text x="250.8" y="131.6">3</text>
<text x="129.1" y="136.7">2</text>
<text x="144.1" y="136.7">1</text>
<text x="55.5" y="139.2">2</text>
<text x="70.4" y="139.2">1</text>
<text x="129.1" y="139.2">4</text>
<text x="144.1" y="139.2">3</text>
<text x="254.8" y="139.3">GND_PWR</text>
<text x="74.5" y="149.4">GND_PWR</text>
<text x="150.7" y="149.4">GND_PWR</text>
<text x="256.6" y="144.1">BIANCO/NEUTRO</text>
<text x="235.8" y="151.9">2</text>
<text x="235.8" y="154.4">4</text>
<text x="250.8" y="151.9">1</text>
<text x="250.8" y="154.4">3</text>
<text x="68.7" y="161.9">BLACK</text>
<text x="185.5" y="161.9">YELLOW</text>
<text x="254.8" y="162.1">GND_PWR</text>
<text x="50.4" y="169.7">2</text>
<text x="65.4" y="169.7">1</text>
<text x="167.2" y="169.7">2</text>
<text x="182.2" y="169.7">1</text>
<text x="186.3" y="179.9">GND_PWR</text>
<text x="66.1" y="187.3">WHITE</text>
<text x="144.4" y="190">1</text>
<text x="154.3" y="190.1">2</text>
<text x="203" y="191.6">Title</text>
<text x="50.4" y="195.1">2</text>
<text x="65.4" y="195.1">1</text>
<text x="144.4" y="192.5">3</text>
<text x="144.4" y="195.1">5</text>
<text x="144.4" y="197.6">7</text>
<text x="154.3" y="192.5">4</text>
<text x="154.3" y="195.1">6</text>
<text x="154.3" y="197.6">8</text>
<text x="213.2" y="194.1">OUTPUT</text>
<text x="72" y="202.8">GND_PWR</text>
<text x="144.4" y="200.2">9</text>
<text x="154.3" y="200.2">10</text>
<text x="203" y="199.2">Size</text>
<text x="205.6" y="201.8">A4</text>
<text x="213.2" y="199.2">Document Number</text>
<text x="213.2" y="201.8">PCB-22-314-0</text>
<text x="286.8" y="199.2">Rev</text>
<text x="289.4" y="201.8">0</text>
<text x="203" y="206.8">Date:</text>
<text x="216.2" y="206.8">Thursday, May 04, 2023</text>
<text x="253.8" y="206.8">Sheet</text>
<text x="266.5" y="206.8">2</text>
<text x="274.1" y="206.8">of</text>
<text x="281.8" y="206.8">2</text>
</g>
<g font-size="2.3" fill="#f00">
<text x="12.5" y="18.6">CONN_EMERGENCY_A</text>
<text x="149.2" y="18.6">CONN_EMERGENCY_B</text>
<text x="12.3" y="48.9">CONN_MOT_SAFE_JP24</text>
<text x="212.2" y="48.9">CONN_MOT_SAFE_SW_GND</text>
<text x="13.3" y="81.9">CONN_BUT_PWRON_JP24</text>
<text x="85.2" y="81.9">CONN_BUT_PWRON_JP0</text>
<text x="125" y="81.9">CONN_BUT_PWRON_JP24</text>
<text x="196.9" y="81.9">CONN_BUT_PWRON_JP0</text>
<text x="20.1" y="84.4">CONN_GEMMA_LED</text>
<text x="84.4" y="84.4">CONN_GEMMA_GND</text>
<text x="131.9" y="84.4">CONN_GEMMA_LED</text>
<text x="196.2" y="84.4">CONN_GEMMA_GND</text>
<text x="11.3" y="105">CONN_TELERUTTORE_24V</text>
<text x="84.2" y="105">CONN_TELERUTTORE_GND</text>
<text x="85.7" y="107.3">CONN_XRAY_LAMP2_24V</text>
<text x="125.6" y="105">CONN_CMP_PEDAL_UP</text>
<text x="195.7" y="105">CONN_CMP_PEDAL_DWN</text>
<text x="197.7" y="107.5">CONN_C_ARM_PEDAL_DWN</text>
<text x="10.2" y="109.8">CONN_XRAY_LAMP1_24V</text>
<text x="120.5" y="110.1">CONN_C_ARM_PEDAL_UP</text>
<text x="195.9" y="130.1">CONN_XRAY_LED_24V</text>
<text x="265" y="130.1">CONN_XRAY_LED_GND</text>
<text x="194.1" y="132.9">CONN_XRAY_BUT_JP24</text>
<text x="13.8" y="140.5">CONN_ENA_BATT_JP24</text>
<text x="95.1" y="140.5">CONN_BODY_CCW</text>
<text x="95.1" y="138">CONN_BODY_CW</text>
<text x="194.1" y="155.8">CONN_XRAY_BUT_JP24</text>
<text x="195.9" y="153">CONN_XRAY_LED_24V</text>
<text x="265" y="153">CONN_XRAY_LED_GND</text>
<text x="4.9" y="170.8">CONN_MOT_48V_DISABLE_A</text>
<text x="79.6" y="170.8">CONN_MOT_48V_DISABLE_B</text>
<text x="120.5" y="171">CONN_CLOSE_DOOR_JP24</text>
<text x="8" y="196.2">CONN_MOT_SAFE_ENA_24V</text>
<text x="101.4" y="193.6">_CONN_MOT_48V_DISABLE_A</text>
<text x="163.4" y="193.6">_CONN_MOT_48V_DISABLE_B</text>
<text x="112.3" y="198.7">CONN_MOT_48VOK</text>
<text x="164.2" y="198.7">CONN_MOT_48VOK_GND</text>
</g>
<g font-size="1.8">
<text x="31.8" y="1.9">5</text>
<text x="90.1" y="1.9">4</text>
<text x="148.5" y="1.9">3</text>
<text x="206.9" y="1.9">2</text>
<text x="265.3" y="1.9">1</text>
<text x=".7" y="29.8">D</text>
<text x="295.1" y="29.8">D</text>
<text x=".7" y="80.9">C</text>
<text x="295.1" y="80.9">C</text>
<text x=".7" y="132.1">B</text>
<text x="295.1" y="132.1">B</text>
<text x=".7" y="183.3">A</text>
<text x="295.1" y="183.3">A</text>
<text x="31.8" y="209.2">5</text>
<text x="90.1" y="209.2">4</text>
<text x="148.5" y="209.2">3</text>
<text x="206.9" y="209.2">2</text>
<text x="265.3" y="209.2">1</text>
</g>
</svg>
